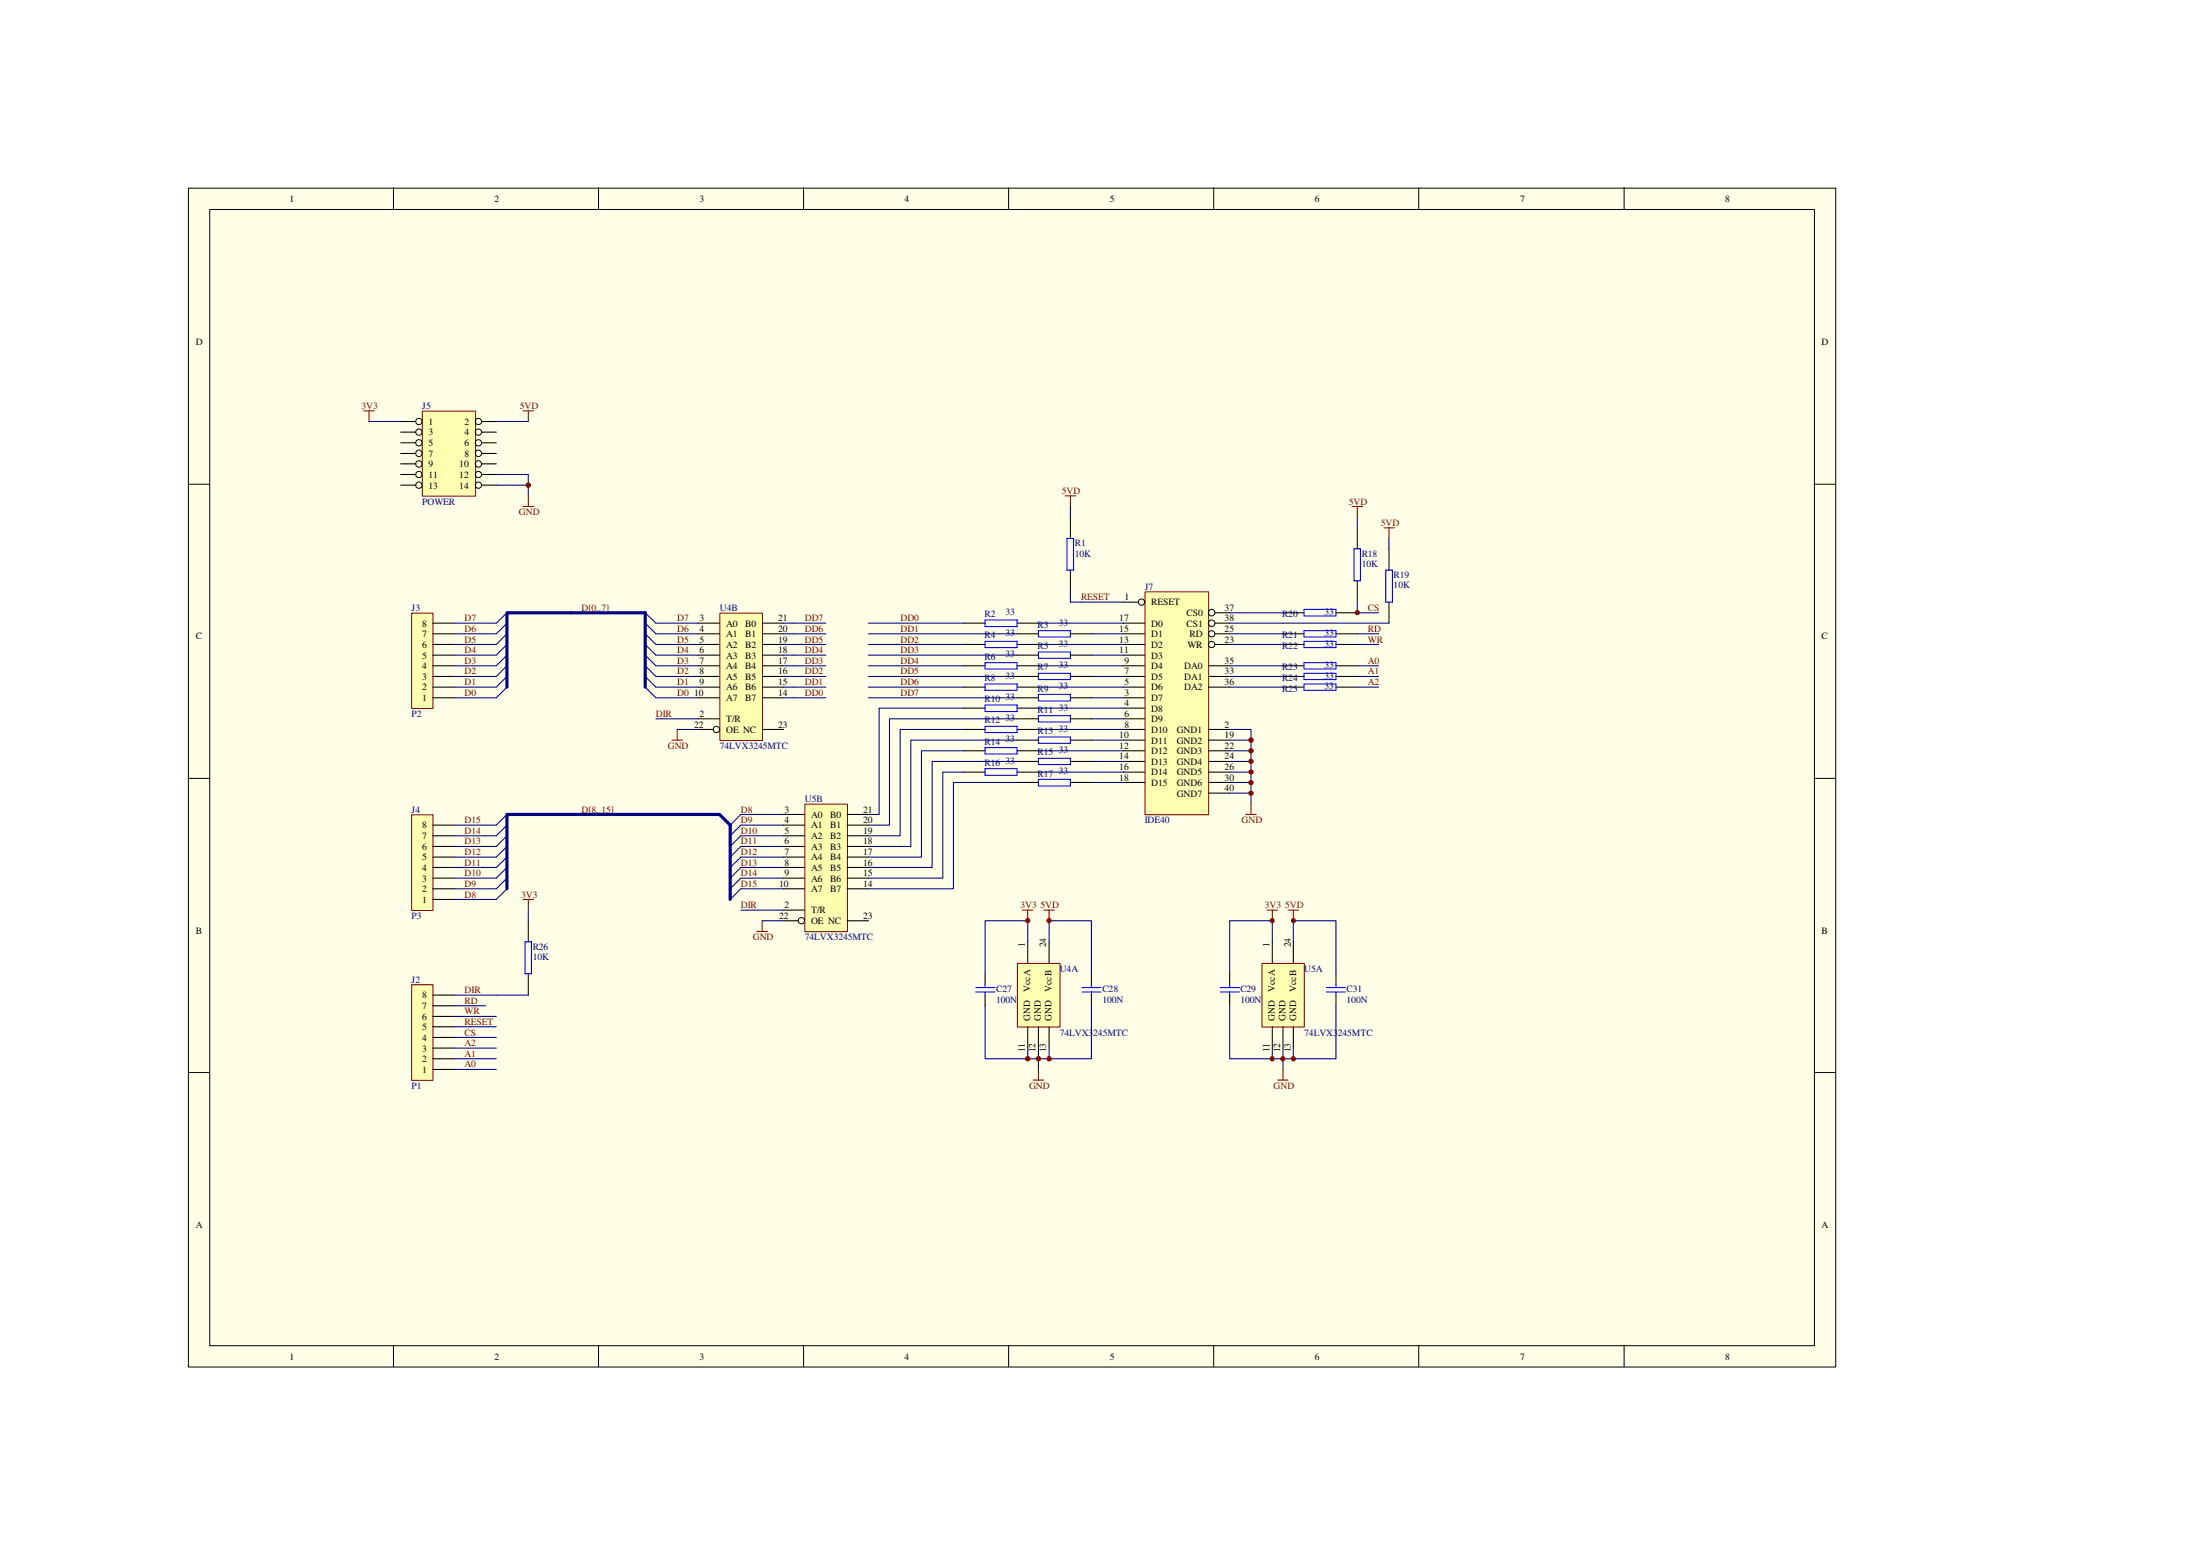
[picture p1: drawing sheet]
<svg xmlns="http://www.w3.org/2000/svg" width="297mm" height="210mm" viewBox="0 0 297 210" stroke-linecap="round" stroke-linejoin="round" font-family="sans-serif">
<path d="M25.4 25.4h222.5v159.1h-222.5z" fill="#ffffe8"/>
<g fill="none" stroke="#000" stroke-width=".14">
<path d="M25.4 25.4h222.5v159.1h-222.5zM28.3 28.3h216.7v153.4h-216.7zM53.1 25.4v2.8M80.8 25.4v2.8M108.5 25.4v2.8M136.2 25.4v2.8M163.9 25.4v2.8M191.6 25.4v2.8M219.3 25.4v2.8M25.4 65.4h2.9M244.9 65.4h2.9M25.4 105.1h2.9"/>
<path d="M244.9 105.1h2.9M25.4 144.8h2.9M244.9 144.8h2.9M53.1 181.6v2.9M80.8 181.6v2.9M108.5 181.6v2.9M136.2 181.6v2.9M163.9 181.6v2.9M191.6 181.6v2.9M219.3 181.6v2.9"/>
</g>
<path d="M154.6 79.9h8.6v30.1h-8.6z" fill="#ffffb0"/>
<path d="M154.6 79.9h8.6v30.1h-8.6zM168.2 109.9h1.4M168.9 108.5v1.4" fill="none" stroke="#800000" stroke-width=".14"/>
<g fill="none" stroke="#000" stroke-width=".14">
<path d="M151.7 81.3h2M151.7 84.1h2.9M151.7 85.6h2.9M151.7 87h2.9M151.7 88.4h2.9M151.7 89.9h2.9M151.7 91.3h2.9M151.7 92.8h2.9M151.7 94.2h2.9M151.7 95.6h2.9M151.7 97h2.9M151.7 98.5h2.9"/>
<path d="M151.7 99.9h2.9M163.1 89.9h2.9M163.1 91.3h2.9M163.1 92.8h2.9M163.1 98.5h2.9M163.1 99.9h2.9M164 84.1h2M164 85.6h2M164 87h2M164 82.7h2M151.7 101.3h2.9M151.7 102.8h2.9"/>
<path d="M151.7 104.2h2.9M151.7 105.6h2.9M163.1 101.3h2.9M163.1 102.8h2.9M163.1 104.2h2.9M163.1 105.6h2.9M163.1 107.1h2.9"/>
<circle cx="154.1" cy="81.3" r=".43"/>
<circle cx="163.6" cy="82.7" r=".44"/>
<circle cx="163.6" cy="84.1" r=".44"/>
<circle cx="163.6" cy="87" r=".43"/>
<circle cx="163.6" cy="85.6" r=".43"/>
</g>
<g fill="none" stroke="#000080" stroke-width=".14">
<path d="M87.1 82.7l1.5 1.4h5.7M87.1 84.1l1.5 1.5h5.7M87.1 85.6l1.5 1.4h5.7M87.1 87l1.5 1.4h5.7M87.1 88.4l1.5 1.5h5.7M87.1 89.9l1.5 1.4h5.7M87.1 91.3l1.5 1.5h5.7M87.1 92.8l1.5 1.4h5.7M146 81.3h5.7M166 98.5h2.9v10M166 99.9h2.9M105.8 109.9h-5.8l-1.4 1.5"/>
<path d="M105.8 111.4h-5.8l-1.4 1.4M105.8 112.8h-5.8l-1.4 1.5M105.8 114.3h-5.8l-1.4 1.4M105.8 115.7h-5.8l-1.4 1.4M105.8 117.1h-5.8l-1.4 1.4M105.8 118.5h-5.8l-1.4 1.5M105.8 120h-5.8l-1.4 1.4M166 101.3h2.9M166 102.8h2.9M166 104.2h2.9M166 105.6h2.9M166 107.1h2.9"/>
</g>
<path d="M77.1 82.7h10v10.1" fill="none" stroke="#000080" stroke-width=".43"/>
<path d="M97.2 82.8h5.8v17.1h-5.8z" fill="#ffffb0"/>
<path d="M97.2 82.8h5.8v17.1h-5.8z" fill="none" stroke="#800000" stroke-width=".14"/>
<g fill="none" stroke="#000" stroke-width=".14">
<path d="M94.3 84.1h2.9M94.3 85.6h2.9M94.3 87h2.9M94.3 88.4h2.9M94.3 89.9h2.9M94.3 91.3h2.9M94.3 92.8h2.9M94.3 94.2h2.9M94.3 97h2.9M94.3 98.5h2M102.9 84.1h2.9M102.9 85.6h2.9"/>
<path d="M102.9 87h2.9M102.9 88.4h2.9M102.9 89.9h2.9M102.9 91.3h2.9M102.9 92.8h2.9M102.9 94.2h2.9M102.9 98.5h2.9"/>
<circle cx="96.7" cy="98.5" r=".43"/>
</g>
<path d="M108.7 108.6h5.7v17.2h-5.7z" fill="#ffffb0"/>
<path d="M108.7 108.5h5.7v17.3h-5.7z" fill="none" stroke="#800000" stroke-width=".14"/>
<g fill="none" stroke="#000" stroke-width=".14">
<path d="M105.8 109.9h2.8M105.8 111.4h2.8M105.8 112.8h2.8M105.8 114.3h2.8M105.8 115.7h2.8M105.8 117.1h2.8M105.8 118.5h2.8M105.8 120h2.8M114.4 109.9h2.9M114.4 111.4h2.9M114.4 112.8h2.9M114.4 114.3h2.9"/>
<path d="M114.4 115.7h2.9M114.4 117.1h2.9M114.4 118.5h2.9M114.4 120h2.9M105.8 122.9h2.8M105.8 124.3h2M114.4 124.3h2.9"/>
<circle cx="108.2" cy="124.3" r=".43"/>
</g>
<path d="M137.4 130.1h5.7v8.5h-5.7z" fill="#ffffb0"/>
<path d="M137.4 130h5.7v8.6h-5.7z" fill="none" stroke="#800000" stroke-width=".14"/>
<path d="M138.8 127.1v2.9M138.8 138.6v2.9M140.2 138.6v2.9M141.6 127.1v2.9M141.6 138.6v2.9" fill="none" stroke="#000" stroke-width=".14"/>
<path d="M170.4 130.1h5.7v8.5h-5.7z" fill="#ffffb0"/>
<g fill="none" stroke="#800000" stroke-width=".14">
<path d="M182.5 68.4h1.5M183.3 68.4v1.4M186.9 71.2h1.4M187.5 71.2v1.5M90.7 99.9h1.5M91.4 98.5v1.4M70.6 121.4h1.4M71.3 121.4v1.5M102.2 125.7h1.4M102.9 124.3v1.4M138 122.9h1.5M138.8 122.9v1.4"/>
<path d="M140.9 122.9h1.5M141.6 122.9v1.4M170.4 130h5.7v8.6h-5.7zM171.1 122.9h1.4M171.8 122.9v1.4M173.9 122.9h1.4M174.6 122.9v1.4M139.5 145.8h1.4M140.2 144.4v1.4M172.5 145.8h1.4M173.2 144.4v1.4"/>
</g>
<g fill="none" stroke="#000" stroke-width=".14">
<path d="M183.3 71.2v2.9M183.3 78.4v2.9M187.5 74.1v2.9M187.5 81.3v2.8M71.3 124.3v2.8M71.3 131.4v2.9M133 131.4v1.5M133 134.3v1.5M147.4 131.4v1.5M147.4 134.3v1.5M166 131.4v1.5M166 134.3v1.5"/>
<path d="M171.8 127.1v2.9M171.8 138.6v2.9M173.2 138.6v2.9M174.6 127.1v2.9M174.6 138.6v2.9M180.4 131.4v1.5M180.4 134.3v1.5"/>
</g>
<g fill="none" stroke="#000080" stroke-width=".14">
<path d="M183.3 69.8v1.4M187.5 72.7v1.4M88.6 97h5.7M91.4 98.5h2.9M105.8 84.1h5.7M105.8 85.6h5.7M105.8 87h5.7M105.8 89.9h5.7M105.8 91.3h5.7M105.8 92.8h5.7M105.8 88.4h5.7M105.8 94.2h5.7"/>
<path d="M117.3 84.1h12.9M117.3 85.6h20M117.3 87h12.9M117.3 89.9h12.9M117.3 91.3h20M117.3 92.8h12.9M117.3 88.4h20M117.3 94.2h20M130.2 95.6h-11.5v14.3h-1.4M130.2 98.5h-8.7v14.3h-4.2M137.3 97h-17.2v14.4h-2.8M137.3 99.9h-14.3v14.4h-5.7"/>
<path d="M140.2 98.5h11.5M140.2 87h11.5M140.2 89.9h11.5M140.2 92.8h11.5M140.2 95.6h11.5M147.4 97h4.3M147.4 85.6h4.3M147.4 91.3h4.3M147.4 88.4h4.3M147.4 94.2h4.3M147.4 99.9h4.3M166 82.7h7.2"/>
<path d="M166 84.1h21.5M166 85.6h7.2M166 87h7.2M166 89.9h7.2M166 91.3h7.2M166 92.8h7.2M183.3 81.3v1.4M130.2 101.3h-5.8v14.4h-7.1M130.2 104.2h-2.9v14.3h-10M137.3 102.8h-11.4v14.3h-8.6M137.3 105.6h-8.6v14.4h-11.4M140.2 101.3h11.5"/>
<path d="M140.2 104.2h11.5M147.4 102.8h4.3M147.4 105.6h4.3M100 122.9h5.8M102.9 124.3h2.9M133 135.8v7.1h5.8M138.8 127.1v-2.8h-5.8v7.1M141.6 127.1v-2.8h5.8v7.1M147.4 135.8v7.1h-5.8M166 135.8v7.1h5.8M171.8 127.1v-2.8h-5.8v7.1M174.6 127.1v-2.8h5.8v7.1"/>
<path d="M180.4 135.8v7.1h-5.8M138.8 141.5v1.4h2.8v-1.4M140.2 141.5v2.9M171.8 141.5v1.4h2.8v-1.4M173.2 141.5v2.9"/>
</g>
<g fill="none" stroke="#00f" stroke-width=".14">
<path d="M182.8 74.1h.9v4.3h-.9zM187.1 77h.9v4.3h-.9zM70.9 127.1h.9v4.3h-.9zM131.7 133.3h2.6M131.7 133.9h2.6M133 132.9v.4M133 133.9v.4M146.1 133.3h2.6M146.1 133.9h2.6M147.4 132.9v.4M147.4 133.9v.4M164.8 133.3h2.5"/>
<path d="M164.8 133.9h2.5M166 132.9v.4M166 133.9v.4M179.1 133.3h2.5M179.1 133.9h2.5M180.4 132.9v.4M180.4 133.9v.4"/>
</g>
<circle cx="168.9" cy="99.9" r=".3" fill="#800000"/>
<circle cx="168.9" cy="99.9" r=".3" fill="none" stroke="#800000" stroke-width=".14"/>
<circle cx="168.9" cy="101.3" r=".3" fill="#800000"/>
<circle cx="168.9" cy="101.3" r=".3" fill="none" stroke="#800000" stroke-width=".14"/>
<circle cx="168.9" cy="102.8" r=".29" fill="#800000"/>
<circle cx="168.9" cy="102.8" r=".29" fill="none" stroke="#800000" stroke-width=".14"/>
<circle cx="168.9" cy="104.2" r=".29" fill="#800000"/>
<circle cx="168.9" cy="104.2" r=".29" fill="none" stroke="#800000" stroke-width=".14"/>
<circle cx="168.9" cy="105.6" r=".29" fill="#800000"/>
<circle cx="168.9" cy="105.6" r=".29" fill="none" stroke="#800000" stroke-width=".14"/>
<circle cx="168.9" cy="107.1" r=".29" fill="#800000"/>
<circle cx="168.9" cy="107.1" r=".29" fill="none" stroke="#800000" stroke-width=".14"/>
<circle cx="138.8" cy="142.9" r=".3" fill="#800000"/>
<circle cx="138.8" cy="142.9" r=".3" fill="none" stroke="#800000" stroke-width=".14"/>
<circle cx="141.6" cy="142.9" r=".3" fill="#800000"/>
<circle cx="141.6" cy="142.9" r=".3" fill="none" stroke="#800000" stroke-width=".14"/>
<circle cx="171.8" cy="142.9" r=".28" fill="#800000"/>
<circle cx="171.8" cy="142.9" r=".28" fill="none" stroke="#800000" stroke-width=".14"/>
<circle cx="174.6" cy="142.9" r=".29" fill="#800000"/>
<circle cx="174.6" cy="142.9" r=".29" fill="none" stroke="#800000" stroke-width=".14"/>
<circle cx="140.2" cy="142.9" r=".3" fill="#800000"/>
<circle cx="140.2" cy="142.9" r=".3" fill="none" stroke="#800000" stroke-width=".14"/>
<circle cx="173.2" cy="142.9" r=".29" fill="#800000"/>
<circle cx="173.2" cy="142.9" r=".29" fill="none" stroke="#800000" stroke-width=".14"/>
<circle cx="138.8" cy="124.3" r=".29" fill="#800000"/>
<circle cx="138.8" cy="124.3" r=".29" fill="none" stroke="#800000" stroke-width=".14"/>
<circle cx="141.7" cy="124.3" r=".29" fill="#800000"/>
<circle cx="141.7" cy="124.3" r=".29" fill="none" stroke="#800000" stroke-width=".14"/>
<circle cx="171.8" cy="124.3" r=".28" fill="#800000"/>
<circle cx="171.8" cy="124.3" r=".28" fill="none" stroke="#800000" stroke-width=".14"/>
<circle cx="174.6" cy="124.3" r=".28" fill="#800000"/>
<circle cx="174.6" cy="124.3" r=".28" fill="none" stroke="#800000" stroke-width=".14"/>
<path d="M55.6 82.8h2.9v12.8h-2.9z" fill="#ffffb0"/>
<path d="M55.6 82.8h2.9v12.8h-2.9z" fill="none" stroke="#800000" stroke-width=".14"/>
<path d="M58.4 94.2h2.9M58.4 92.8h2.9M58.4 91.3h2.9M58.4 89.9h2.9M58.4 88.4h2.9M58.4 87h2.9M58.4 85.6h2.9M58.4 84.1h2.9" fill="none" stroke="#000" stroke-width=".14"/>
<path d="M68.4 92.8l-1.4 1.4h-5.7M68.4 91.3l-1.4 1.5h-5.7M68.4 89.9l-1.4 1.4h-5.7M68.4 88.4l-1.4 1.5h-5.7M68.4 87l-1.4 1.4h-5.7M68.4 85.6l-1.4 1.4h-5.7M68.4 84.1l-1.4 1.5h-5.7M68.4 82.7l-1.4 1.4h-5.7" fill="none" stroke="#000080" stroke-width=".14"/>
<path d="M77.1 82.7h-8.7v10.1" fill="none" stroke="#000080" stroke-width=".43"/>
<path d="M55.6 110h2.9v12.9h-2.9z" fill="#ffffb0"/>
<path d="M55.6 110h2.9v12.9h-2.9z" fill="none" stroke="#800000" stroke-width=".14"/>
<path d="M58.4 120h2.9M58.4 118.5h2.9M58.4 117.1h2.9M58.4 115.7h2.9M58.4 114.3h2.9M58.4 112.8h2.9M58.4 111.4h2.9M58.4 121.4h2.9" fill="none" stroke="#000" stroke-width=".14"/>
<path d="M68.4 120l-1.4 1.4h-5.7M68.4 118.5l-1.4 1.5h-5.7M68.4 117.1l-1.4 1.4h-5.7M68.4 115.7l-1.4 1.4h-5.7M68.4 114.3l-1.4 1.4h-5.7M68.4 112.8l-1.4 1.5h-5.7M68.4 111.4l-1.4 1.4h-5.7M68.4 109.9l-1.4 1.5h-5.7" fill="none" stroke="#000080" stroke-width=".14"/>
<path d="M68.4 120v-10.1h28.8l1.4 1.5v10" fill="none" stroke="#000080" stroke-width=".43"/>
<path d="M55.6 133h2.9v12.8h-2.9z" fill="#ffffb0"/>
<path d="M143.8 66.9h1.4M144.5 66.9v1.5M55.6 132.9h2.9v12.9h-2.9z" fill="none" stroke="#800000" stroke-width=".14"/>
<path d="M144.5 69.8v2.9M144.5 77v2.8M58.4 138.6h2.9M58.4 137.2h2.9M58.4 135.8h2.9M58.4 134.3h2.9M58.4 144.4h2.9M58.4 142.9h2.9M58.4 141.5h2.9M58.4 140h2.9" fill="none" stroke="#000" stroke-width=".14"/>
<path d="M144.5 68.4v1.4M144.5 79.8v1.5h1.5M61.3 138.6h5.7M61.3 137.2h5.7M61.3 135.8h4.3M61.3 134.3h10M61.3 144.4h5.7M61.3 142.9h5.7M61.3 141.5h5.7M61.3 140h5.7" fill="none" stroke="#000080" stroke-width=".14"/>
<path d="M144.1 72.7h.8v4.3h-.8z" fill="none" stroke="#00f" stroke-width=".14"/>
<path d="M57.1 55.5h7.1v11.5h-7.1z" fill="#ffffb0"/>
<path d="M49.1 55.5h1.4M49.8 55.5v1.4M57 55.5h7.2v11.5h-7.2zM70.6 55.5h1.4M71.3 55.5v1.4" fill="none" stroke="#800000" stroke-width=".14"/>
<g fill="none" stroke="#000" stroke-width=".14">
<path d="M54.1 56.9h2M54.1 58.3h2M54.1 59.8h2M65 56.9h2M65 58.3h2M65 59.8h2M54.1 61.2h2M54.1 62.6h2M54.1 64.1h2M54.1 65.5h2M65 61.2h2M65 62.6h2"/>
<path d="M65 64.1h2M65 65.5h2"/>
<circle cx="56.5" cy="56.9" r=".43"/>
<circle cx="56.6" cy="58.3" r=".43"/>
<circle cx="56.6" cy="59.8" r=".43"/>
<circle cx="64.6" cy="56.9" r=".43"/>
<circle cx="64.6" cy="59.8" r=".43"/>
<circle cx="64.6" cy="58.3" r=".43"/>
<circle cx="56.5" cy="61.2" r=".44"/>
<circle cx="56.5" cy="62.6" r=".44"/>
<circle cx="56.6" cy="64.1" r=".43"/>
<circle cx="56.6" cy="65.5" r=".43"/>
<circle cx="64.6" cy="61.2" r=".44"/>
<circle cx="64.6" cy="62.6" r=".44"/>
<circle cx="64.6" cy="65.5" r=".43"/>
<circle cx="64.6" cy="64.1" r=".43"/>
</g>
<path d="M49.8 56.9h4.3M67 56.9h4.3M67 64.1h4.3v2.8M67 65.5h4.3" fill="none" stroke="#000080" stroke-width=".14"/>
<circle cx="71.3" cy="65.5" r=".3" fill="#800000"/>
<g fill="none" stroke="#800000" stroke-width=".14">
<path d="M70.6 68.4h1.4M71.3 66.9v1.5"/>
<circle cx="71.3" cy="65.5" r=".3"/>
</g>
<g fill="none" stroke="#000" stroke-width=".14">
<path d="M130.2 84.1h2.8M130.2 87h2.8M130.2 89.9h2.8M130.2 92.8h2.8M130.2 95.6h2.8M130.2 98.5h2.8M137.3 84.1h2.9M137.3 85.6h2.9M137.3 87h2.9M137.3 88.4h2.9M137.3 89.9h2.9M137.3 91.3h2.9"/>
<path d="M137.3 92.8h2.9M137.3 94.2h2.9M137.3 95.6h2.9M137.3 97h2.9M137.3 98.5h2.9M137.3 99.9h2.9M144.5 85.6h2.9M144.5 88.4h2.9M144.5 91.3h2.9M144.5 94.2h2.9M144.5 97h2.9M144.5 99.9h2.9"/>
<path d="M173.2 85.6h2.9M173.2 87h2.9M173.2 89.9h2.9M173.2 91.3h2.9M173.2 92.8h2.9M173.2 82.7h2.9M180.4 85.6h2.9M180.4 87h2.9M180.4 89.9h2.9M180.4 91.3h2.9M180.4 92.8h2.9M180.4 82.7h2.9"/>
<path d="M130.2 101.3h2.8M130.2 104.2h2.8M137.3 101.3h2.9M137.3 102.8h2.9M137.3 104.2h2.9M137.3 105.6h2.9M144.5 102.8h2.9M144.5 105.6h2.9"/>
</g>
<g fill="none" stroke="#00f" stroke-width=".14">
<path d="M133 83.7h4.3v.9h-4.3zM133 86.6h4.3v.8h-4.3zM133 89.5h4.3v.8h-4.3zM133 92.3h4.3v.9h-4.3zM133 95.2h4.3v.9h-4.3zM133 98h4.3v.9h-4.3zM140.2 85.1h4.3v.9h-4.3zM140.2 88h4.3v.9h-4.3zM140.2 90.9h4.3v.8h-4.3zM140.2 93.7h4.3v.9h-4.3zM140.2 96.6h4.3v.9h-4.3zM140.2 99.5h4.3v.8h-4.3z"/>
<path d="M176.1 85.1h4.3v.9h-4.3zM176.1 86.6h4.3v.8h-4.3zM176.1 89.5h4.3v.8h-4.3zM176.1 90.9h4.3v.8h-4.3zM176.1 92.3h4.3v.9h-4.3zM176.1 82.3h4.3v.8h-4.3zM133 100.9h4.3v.9h-4.3zM133 103.8h4.3v.8h-4.3zM140.2 102.4h4.3v.8h-4.3zM140.2 105.2h4.3v.9h-4.3z"/>
</g>
<path d="M140.2 84.1h11.5M183.3 82.7h2.8M183.3 85.6h2.8M183.3 87h2.8M183.3 89.9h2.8M183.3 91.3h2.8M183.3 92.8h2.8" fill="none" stroke="#000080" stroke-width=".14"/>
<circle cx="183.3" cy="82.7" r=".29" fill="#800000"/>
<circle cx="183.3" cy="82.7" r=".29" fill="none" stroke="#800000" stroke-width=".14"/>
<path d="M71.3 122.9v1.4" fill="none" stroke="#000080" stroke-width=".14"/>
<g font-size="1.3">
<text x="39.1" y="27.2">1</text>
<text x="66.8" y="27.2">2</text>
<text x="94.4" y="27.2">3</text>
<text x="122.1" y="27.2">4</text>
<text x="149.9" y="27.2">5</text>
<text x="177.5" y="27.2">6</text>
<text x="205.2" y="27.2">7</text>
<text x="232.9" y="27.2">8</text>
<text x="26.5" y="46.6">D</text>
<text x="246" y="46.6">D</text>
<text x="57.9" y="57.4">1</text>
<text x="57.9" y="58.8">3</text>
<text x="62.7" y="57.4">2</text>
<text x="62.7" y="58.8">4</text>
<text x="57.9" y="60.2">5</text>
<text x="57.9" y="61.6">7</text>
<text x="57.9" y="63.1">9</text>
<text x="57.9" y="64.5">11</text>
<text x="57.9" y="66">13</text>
<text x="62" y="63.1">10</text>
<text x="62" y="64.5">12</text>
<text x="62" y="66">14</text>
<text x="62.7" y="60.2">6</text>
<text x="62.7" y="61.6">8</text>
<text x="94.4" y="83.9">3</text>
<text x="105.1" y="83.9">21</text>
<text x="151.1" y="83.9">17</text>
<text x="151.8" y="81">1</text>
<text x="155.4" y="81.7">RESET</text>
<text x="160.2" y="83.1">CS0</text>
<text x="165.4" y="82.4">37</text>
<text x="165.4" y="83.9">38</text>
<text x="26.5" y="86.3">C</text>
<text x="57" y="88.9">5</text>
<text x="57" y="87.5">6</text>
<text x="57" y="86">7</text>
<text x="57" y="84.6">8</text>
<text x="94.4" y="85.3">4</text>
<text x="94.4" y="86.7">5</text>
<text x="94.4" y="88.2">6</text>
<text x="94.4" y="89.6">7</text>
<text x="98" y="84.6">A0</text>
<text x="98" y="86">A1</text>
<text x="98" y="87.5">A2</text>
<text x="98" y="88.9">A3</text>
<text x="100.6" y="84.6">B0</text>
<text x="100.6" y="86">B1</text>
<text x="100.6" y="87.5">B2</text>
<text x="100.6" y="88.9">B3</text>
<text x="105.1" y="85.3">20</text>
<text x="105.1" y="86.7">19</text>
<text x="105.1" y="88.2">18</text>
<text x="105.1" y="89.6">17</text>
<text x="151.1" y="85.3">15</text>
<text x="151.1" y="86.7">13</text>
<text x="151.1" y="88.2">11</text>
<text x="151.8" y="89.6">9</text>
<text x="155.4" y="84.6">D0</text>
<text x="155.4" y="86">D1</text>
<text x="155.4" y="87.5">D2</text>
<text x="155.4" y="88.9">D3</text>
<text x="160.2" y="84.6">CS1</text>
<text x="160.3" y="87.5">WR</text>
<text x="160.6" y="86">RD</text>
<text x="165.4" y="85.3">25</text>
<text x="165.4" y="86.7">23</text>
<text x="165.4" y="89.6">35</text>
<text x="246" y="86.3">C</text>
<text x="57" y="94.6">1</text>
<text x="57" y="93.2">2</text>
<text x="57" y="91.7">3</text>
<text x="57" y="90.3">4</text>
<text x="93.7" y="93.9">10</text>
<text x="94.4" y="91">8</text>
<text x="94.4" y="92.5">9</text>
<text x="98" y="90.3">A4</text>
<text x="98" y="91.7">A5</text>
<text x="98" y="93.2">A6</text>
<text x="98" y="94.6">A7</text>
<text x="100.6" y="90.3">B4</text>
<text x="100.6" y="91.7">B5</text>
<text x="100.6" y="93.2">B6</text>
<text x="100.6" y="94.6">B7</text>
<text x="105.1" y="91">16</text>
<text x="105.1" y="92.5">15</text>
<text x="105.1" y="93.9">14</text>
<text x="151.8" y="91">7</text>
<text x="151.8" y="92.5">5</text>
<text x="151.8" y="93.9">3</text>
<text x="151.8" y="95.3">4</text>
<text x="155.4" y="90.3">D4</text>
<text x="155.4" y="91.7">D5</text>
<text x="155.4" y="93.2">D6</text>
<text x="155.4" y="94.6">D7</text>
<text x="159.9" y="90.3">DA0</text>
<text x="159.9" y="91.7">DA1</text>
<text x="159.9" y="93.2">DA2</text>
<text x="165.4" y="91">33</text>
<text x="165.4" y="92.5">36</text>
<text x="93.7" y="98.2">22</text>
<text x="94.4" y="96.8">2</text>
<text x="98" y="97.5">T/R</text>
<text x="98" y="98.9">OE NC</text>
<text x="105.1" y="98.2">23</text>
<text x="151.1" y="99.7">10</text>
<text x="151.1" y="101">12</text>
<text x="151.8" y="96.8">6</text>
<text x="151.8" y="98.2">8</text>
<text x="155.4" y="96.1">D8</text>
<text x="155.4" y="97.5">D9</text>
<text x="155.4" y="98.9">D10</text>
<text x="155.4" y="100.4">D11</text>
<text x="155.4" y="101.8">D12</text>
<text x="158.9" y="98.9">GND1</text>
<text x="158.9" y="100.4">GND2</text>
<text x="158.9" y="101.8">GND3</text>
<text x="165.4" y="98.2">2</text>
<text x="165.4" y="99.7">19</text>
<text x="165.4" y="101">22</text>
<text x="151.1" y="102.5">14</text>
<text x="151.1" y="103.9">16</text>
<text x="151.1" y="105.4">18</text>
<text x="155.4" y="103.2">D13</text>
<text x="155.4" y="104.6">D14</text>
<text x="155.4" y="106.1">D15</text>
<text x="158.9" y="103.2">GND4</text>
<text x="158.9" y="104.6">GND5</text>
<text x="158.9" y="106.1">GND6</text>
<text x="158.9" y="107.5">GND7</text>
<text x="165.4" y="102.5">24</text>
<text x="165.4" y="103.9">26</text>
<text x="165.4" y="105.4">30</text>
<text x="165.4" y="106.8">40</text>
<text x="57" y="113.2">7</text>
<text x="57" y="111.8">8</text>
<text x="105.9" y="109.7">3</text>
<text x="105.9" y="111.1">4</text>
<text x="105.9" y="112.5">5</text>
<text x="105.9" y="114">6</text>
<text x="109.5" y="110.4">A0</text>
<text x="109.5" y="111.8">A1</text>
<text x="109.5" y="113.2">A2</text>
<text x="112.1" y="110.4">B0</text>
<text x="112.1" y="111.8">B1</text>
<text x="112.1" y="113.2">B2</text>
<text x="116.5" y="109.7">21</text>
<text x="116.5" y="111.1">20</text>
<text x="116.5" y="112.5">19</text>
<text x="116.5" y="114">18</text>
<text x="57" y="119">3</text>
<text x="57" y="117.6">4</text>
<text x="57" y="116.1">5</text>
<text x="57" y="114.7">6</text>
<text x="105.2" y="119.7">10</text>
<text x="105.9" y="115.4">7</text>
<text x="105.9" y="116.8">8</text>
<text x="105.9" y="118.3">9</text>
<text x="109.5" y="114.7">A3</text>
<text x="109.5" y="116.1">A4</text>
<text x="109.5" y="117.6">A5</text>
<text x="109.5" y="119">A6</text>
<text x="112.1" y="114.7">B3</text>
<text x="112.1" y="116.1">B4</text>
<text x="112.1" y="117.6">B5</text>
<text x="112.1" y="119">B6</text>
<text x="116.5" y="115.4">17</text>
<text x="116.5" y="116.8">16</text>
<text x="116.5" y="118.3">15</text>
<text x="116.5" y="119.7">14</text>
<text x="57" y="121.9">1</text>
<text x="57" y="120.4">2</text>
<text x="105.2" y="124">22</text>
<text x="105.9" y="122.6">2</text>
<text x="109.5" y="120.4">A7</text>
<text x="109.5" y="123.3">T/R</text>
<text x="109.5" y="124.7">OE NC</text>
<text x="112.1" y="120.4">B7</text>
<text x="116.5" y="124">23</text>
<text x="26.5" y="126">B</text>
<text x="138.4" y="127.9" transform="rotate(-90 138.4 127.9)">1</text>
<text x="141.3" y="127.9" transform="rotate(-90 141.3 127.9)">24</text>
<text x="171.4" y="127.9" transform="rotate(-90 171.4 127.9)">1</text>
<text x="174.3" y="127.9" transform="rotate(-90 174.3 127.9)">24</text>
<text x="246" y="126">B</text>
<text x="57" y="137.6">6</text>
<text x="57" y="136.2">7</text>
<text x="57" y="134.7">8</text>
<text x="139.1" y="137.8" transform="rotate(-90 139.1 137.8)">GND</text>
<text x="139.1" y="133.9" transform="rotate(-90 139.1 133.9)">VccA</text>
<text x="140.5" y="137.8" transform="rotate(-90 140.5 137.8)">GND</text>
<text x="142" y="137.8" transform="rotate(-90 142 137.8)">GND</text>
<text x="142" y="133.9" transform="rotate(-90 142 133.9)">VccB</text>
<text x="172.1" y="137.8" transform="rotate(-90 172.1 137.8)">GND</text>
<text x="172.1" y="133.9" transform="rotate(-90 172.1 133.9)">VccA</text>
<text x="173.6" y="137.8" transform="rotate(-90 173.6 137.8)">GND</text>
<text x="175" y="137.8" transform="rotate(-90 175 137.8)">GND</text>
<text x="175" y="133.9" transform="rotate(-90 175 133.9)">VccB</text>
<text x="57" y="143.4">2</text>
<text x="57" y="141.9">3</text>
<text x="57" y="140.5">4</text>
<text x="57" y="139.1">5</text>
<text x="138.4" y="142.1" transform="rotate(-90 138.4 142.1)">11</text>
<text x="139.8" y="142.1" transform="rotate(-90 139.8 142.1)">12</text>
<text x="141.3" y="142.1" transform="rotate(-90 141.3 142.1)">13</text>
<text x="171.4" y="142.1" transform="rotate(-90 171.4 142.1)">11</text>
<text x="172.8" y="142.1" transform="rotate(-90 172.8 142.1)">12</text>
<text x="174.3" y="142.1" transform="rotate(-90 174.3 142.1)">13</text>
<text x="57" y="144.8">1</text>
<text x="26.5" y="165.7">A</text>
<text x="246" y="165.7">A</text>
<text x="39.1" y="183.5">1</text>
<text x="66.8" y="183.5">2</text>
<text x="94.4" y="183.5">3</text>
<text x="122.1" y="183.5">4</text>
<text x="149.9" y="183.5">5</text>
<text x="177.5" y="183.5">6</text>
<text x="205.2" y="183.5">7</text>
<text x="232.9" y="183.5">8</text>
</g>
<g font-size="1.3" fill="#800000">
<text x="48.8" y="55.2">3V3</text>
<text x="70.2" y="55.2">5VD</text>
<text x="70.1" y="69.5">GND</text>
<text x="143.4" y="66.7">5VD</text>
<text x="182.1" y="68.1">5VD</text>
<text x="186.4" y="71">5VD</text>
<text x="62.7" y="83.9">D7</text>
<text x="78.5" y="82.4">D[0..7]</text>
<text x="91.4" y="83.9">D7</text>
<text x="108.7" y="83.9">DD7</text>
<text x="121.6" y="83.9">DD0</text>
<text x="146" y="81">RESET</text>
<text x="184.7" y="82.4">CS</text>
<text x="62.7" y="89.6">D3</text>
<text x="62.7" y="88.2">D4</text>
<text x="62.7" y="86.7">D5</text>
<text x="62.7" y="85.3">D6</text>
<text x="91.4" y="89.6">D3</text>
<text x="91.4" y="88.2">D4</text>
<text x="91.4" y="86.7">D5</text>
<text x="91.4" y="85.3">D6</text>
<text x="108.7" y="85.3">DD6</text>
<text x="108.7" y="86.7">DD5</text>
<text x="108.7" y="88.2">DD4</text>
<text x="108.7" y="89.6">DD3</text>
<text x="121.6" y="85.3">DD1</text>
<text x="121.6" y="86.7">DD2</text>
<text x="121.6" y="88.2">DD3</text>
<text x="121.6" y="89.6">DD4</text>
<text x="184.7" y="89.6">A0</text>
<text x="184.7" y="86.7">WR</text>
<text x="184.7" y="85.3">RD</text>
<text x="62.7" y="93.9">D0</text>
<text x="62.7" y="92.5">D1</text>
<text x="62.7" y="91">D2</text>
<text x="91.4" y="93.9">D0</text>
<text x="91.4" y="92.5">D1</text>
<text x="91.4" y="91">D2</text>
<text x="108.7" y="91">DD2</text>
<text x="108.7" y="92.5">DD1</text>
<text x="108.7" y="93.9">DD0</text>
<text x="121.6" y="91">DD5</text>
<text x="121.6" y="92.5">DD6</text>
<text x="121.6" y="93.9">DD7</text>
<text x="184.7" y="91">A1</text>
<text x="184.7" y="92.5">A2</text>
<text x="88.6" y="96.8">DIR</text>
<text x="90.2" y="101">GND</text>
<text x="62.7" y="114">D13</text>
<text x="62.7" y="112.5">D14</text>
<text x="62.7" y="111.1">D15</text>
<text x="78.5" y="109.7">D[8..15]</text>
<text x="100" y="109.7">D8</text>
<text x="100" y="111.1">D9</text>
<text x="100" y="112.5">D10</text>
<text x="100" y="114">D11</text>
<text x="167.6" y="111.1">GND</text>
<text x="62.7" y="119.7">D9</text>
<text x="62.7" y="118.3">D10</text>
<text x="62.7" y="116.8">D11</text>
<text x="62.7" y="115.4">D12</text>
<text x="100" y="115.4">D12</text>
<text x="100" y="116.8">D13</text>
<text x="100" y="118.3">D14</text>
<text x="100" y="119.7">D15</text>
<text x="62.7" y="121.2">D8</text>
<text x="70.4" y="121.2">3V3</text>
<text x="100" y="122.6">DIR</text>
<text x="137.8" y="122.6">3V3</text>
<text x="140.5" y="122.6">5VD</text>
<text x="170.8" y="122.6">3V3</text>
<text x="173.5" y="122.6">5VD</text>
<text x="101.6" y="126.9">GND</text>
<text x="62.7" y="134">DIR</text>
<text x="62.7" y="135.5">RD</text>
<text x="62.7" y="136.9">WR</text>
<text x="62.7" y="139.8">CS</text>
<text x="62.7" y="138.3">RESET</text>
<text x="62.7" y="142.7">A1</text>
<text x="62.7" y="141.2">A2</text>
<text x="62.7" y="144.1">A0</text>
<text x="138.9" y="146.9">GND</text>
<text x="172" y="146.9">GND</text>
</g>
<g font-size="1.3" fill="#000080">
<text x="57" y="55.2">J5</text>
<text x="57" y="68.1">POWER</text>
<text x="145.1" y="73.7">R1</text>
<text x="145.1" y="75.1">10K</text>
<text x="183.9" y="75.1">R18</text>
<text x="183.9" y="76.5">10K</text>
<text x="188.2" y="78">R19</text>
<text x="55.6" y="82.4">J3</text>
<text x="97.2" y="82.4">U4B</text>
<text x="132.9" y="83.3">R2</text>
<text x="135.8" y="83">33</text>
<text x="154.6" y="79.6">J7</text>
<text x="173.1" y="83.3">R20</text>
<text x="178.8" y="83">33</text>
<text x="188.2" y="79.4">10K</text>
<text x="132.9" y="86.1">R4</text>
<text x="132.9" y="89">R6</text>
<text x="135.8" y="85.9">33</text>
<text x="135.8" y="88.7">33</text>
<text x="140.1" y="84.7">R3</text>
<text x="140.1" y="87.6">R5</text>
<text x="143" y="84.5">33</text>
<text x="143" y="87.3">33</text>
<text x="173.1" y="86.1">R21</text>
<text x="173.1" y="87.6">R22</text>
<text x="178.8" y="85.9">33</text>
<text x="178.8" y="87.3">33</text>
<text x="132.9" y="91.9">R8</text>
<text x="132.9" y="94.7">R10</text>
<text x="135.8" y="91.6">33</text>
<text x="135.8" y="94.5">33</text>
<text x="140.1" y="90.5">R7</text>
<text x="140.1" y="93.3">R9</text>
<text x="143" y="90.2">33</text>
<text x="143" y="93">33</text>
<text x="143" y="95.9">33</text>
<text x="173.1" y="90.5">R23</text>
<text x="173.1" y="91.9">R24</text>
<text x="173.1" y="93.3">R25</text>
<text x="178.8" y="90.2">33</text>
<text x="178.8" y="91.6">33</text>
<text x="178.8" y="93">33</text>
<text x="55.6" y="96.8">P2</text>
<text x="97.2" y="101">74LVX3245MTC</text>
<text x="132.9" y="97.6">R12</text>
<text x="132.9" y="100.5">R14</text>
<text x="135.8" y="97.3">33</text>
<text x="135.8" y="100.2">33</text>
<text x="140.1" y="96.2">R11</text>
<text x="140.1" y="99.1">R13</text>
<text x="140.1" y="101.9">R15</text>
<text x="143" y="98.8">33</text>
<text x="143" y="101.6">33</text>
<text x="132.9" y="103.4">R16</text>
<text x="135.8" y="103.1">33</text>
<text x="140.1" y="104.8">R17</text>
<text x="143" y="104.5">33</text>
<text x="55.6" y="109.7">J4</text>
<text x="108.7" y="108.2">U5B</text>
<text x="154.6" y="111.1">IDE40</text>
<text x="55.6" y="124">P3</text>
<text x="71.9" y="128.2">R26</text>
<text x="71.9" y="129.6">10K</text>
<text x="108.7" y="126.9">74LVX3245MTC</text>
<text x="143.1" y="131.2">U4A</text>
<text x="176.1" y="131.2">U5A</text>
<text x="55.6" y="132.6">J2</text>
<text x="134.5" y="133.9">C27</text>
<text x="134.5" y="135.3">100N</text>
<text x="148.8" y="133.9">C28</text>
<text x="148.8" y="135.3">100N</text>
<text x="167.5" y="133.9">C29</text>
<text x="167.5" y="135.3">100N</text>
<text x="181.8" y="133.9">C31</text>
<text x="181.8" y="135.3">100N</text>
<text x="143.1" y="139.8">74LVX3245MTC</text>
<text x="176.1" y="139.8">74LVX3245MTC</text>
<text x="55.6" y="146.9">P1</text>
</g>
</svg>
